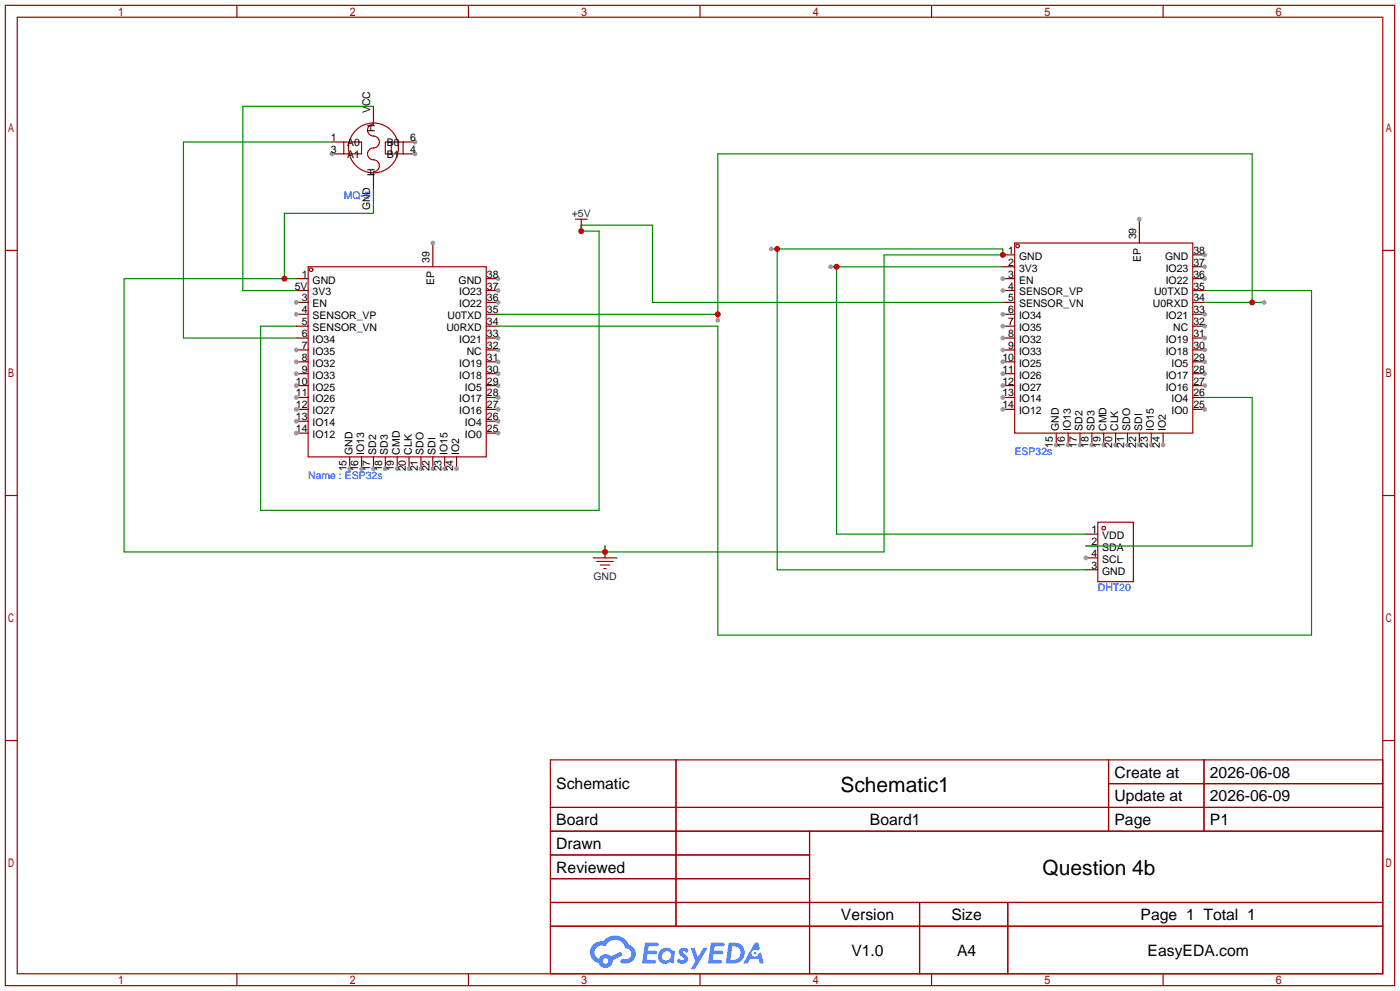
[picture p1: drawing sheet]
<svg xmlns="http://www.w3.org/2000/svg" width="299mm" height="212mm" viewBox="0 0 299 212" stroke-linecap="round" stroke-linejoin="round" font-family="sans-serif">
<g fill="none" stroke="#a10000" stroke-width=".25">
<path d="M1.1 1.1h297.2v209.6h-297.2zM3.7 3.7h292.1v204.5h-292.1zM50.7 1.1v2.6M100.2 1.1v2.6M149.7 1.1v2.6M199.3 1.1v2.6M248.8 1.1v2.6M1.1 53.5h2.6M295.8 53.5h2.5M1.1 105.9h2.6M295.8 105.9h2.5M1.1 158.3h2.6"/>
<path d="M295.8 158.3h2.5M117.7 162.4h178.1v45.8h-178.1zM117.7 172.6h178.1M117.7 177.7h178.1M144.6 162.4v35.6M173.2 177.7v30.5M237.1 162.4v15.3M237.1 167.5h58.7M257.5 162.4v15.3M117.7 182.8h55.5M117.7 192.9h178.1M117.7 187.8h55.5"/>
<path d="M117.7 198h178.1M196.7 192.9v15.3M215.6 192.9v15.3M50.7 208.2v2.5M100.2 208.2v2.5M149.7 208.2v2.5M199.3 208.2v2.5M248.8 208.2v2.5"/>
</g>
<g fill="#5487ff">
<path d="M145.5 202.8a1.3 1.3 0 0 1 1.8 .3l-.4 .6a.54 .54 0 0 0-.9-.2l.1 .2a1.28 1.28 0 0 1 .8 2 1.53 1.53 0 0 1-2.2-.3l.5-.6 .8 .5a.31 .31 0 0 0 .4-.3 .31 .31 0 0 0-.3-.3 1.12 1.12 0 0 1-.6-1.9z"/>
<path d="M147.7 202.7h.9l.7 1.9 1.1-1.9h.9l-2.7 4.5h-.9l1-1.7z"/>
<path d="M138 201.5h1.6a1.31 1.31 0 0 1 1.2 .2 .4 .4 0 0 1-.3 .6h-1.8l-.1 .9h1.6a.4 .4 0 0 1 .4 .4 .4 .4 0 0 1-.4 .4h-1.7l-.2 1.2h1.4a.46 .46 0 0 1 .5 .1 .46 .46 0 0 1 .1 .5l-.3 .2h-2.7z"/>
<path d="M152.1 201.5h1.6a1.32 1.32 0 0 1 1.3 .2 .39 .39 0 0 1-.4 .6h-1.7l-.2 .9h1.7a.4 .4 0 0 1 .3 .4 .4 .4 0 0 1-.4 .4h-1.7l-.2 1.2h1.4a.46 .46 0 0 1 .5 .1 .46 .46 0 0 1 .1 .5l-.3 .2h-2.7z"/>
<path d="M161.5 201.5h.7l.4 1.3-.7 .4a.75 .75 0 0 0-1.1 .3 .75 .75 0 0 0 .5 1 .75 .75 0 0 0 .9-.6l.6-.3 .6 2.4h-.9l-.2-1h-1.9l-.5 1h-.9z"/>
<path d="M155.9 201.5l-.7 4.5h1.5a2.27 2.27 0 0 0 2.6-2.3 2.27 2.27 0 0 0-2.7-2.2zM156.6 202.3a1.5 1.5 0 0 1 1.8 1.5 1.5 1.5 0 0 1-1.9 1.4h-.3z"/>
<path d="M141.3 203.1a1.6 1.6 0 0 0-.3 2.3 1.6 1.6 0 0 0 2.3 .2l.8 .4 .3-2.5-.2-.3h-.4a1.58 1.58 0 0 0-2.5-.1zM141.9 203.6a.98 .98 0 0 1 1.6 .5 .98 .98 0 0 1-1.1 1.2 .94 .94 0 0 1-.8-.6 .94 .94 0 0 1 .3-1.1z"/>
<path d="M126.9 201.9a2.37 2.37 0 0 0 1.2 4 1.54 1.54 0 0 0 1.7 1 1.54 1.54 0 0 0 1.3-1.6l2.1-1.1-.5-.8-2 1.1a1.57 1.57 0 0 0-2.6 .4 1.5 1.5 0 0 1-.8-2.1 1.5 1.5 0 0 1 2.2-.5 2.23 2.23 0 0 1 2.3-1.4 2.23 2.23 0 0 1 2 1.8 1.16 1.16 0 0 1 1.2 1.1 1.16 1.16 0 0 1-1 1.3h-.7a.47 .47 0 0 0-.6 .3 .47 .47 0 0 0 .4 .6 2.17 2.17 0 0 0 2.5-1 2.17 2.17 0 0 0-.3-2.7l-.8-.4a3.2 3.2 0 0 0-5.4-.7l-1.2 .1zM129 205.4a.58 .58 0 0 1 1.1 0 .58 .58 0 0 1-1.1 0z"/>
<circle cx="161.5" cy="203.8" r=".28"/>
</g>
<path d="M65.9 57h38.1v40.7h-38.1z" fill="none" stroke="#a10000" stroke-width=".25"/>
<path d="M63.4 59.6h2.5M63.4 62.1h2.5M63.4 64.6h2.5" fill="none" stroke="#870000" stroke-width=".25"/>
<circle cx="63.4" cy="64.6" r=".51" fill="#999"/>
<path d="M63.4 67.2h2.5" fill="none" stroke="#870000" stroke-width=".25"/>
<circle cx="63.4" cy="67.2" r=".51" fill="#999"/>
<path d="M63.4 69.7h2.5M63.4 72.3h2.5M63.4 74.8h2.5" fill="none" stroke="#870000" stroke-width=".25"/>
<circle cx="63.4" cy="74.8" r=".51" fill="#999"/>
<path d="M63.4 77.3h2.5" fill="none" stroke="#870000" stroke-width=".25"/>
<circle cx="63.4" cy="77.3" r=".51" fill="#999"/>
<path d="M63.4 79.9h2.5" fill="none" stroke="#870000" stroke-width=".25"/>
<circle cx="63.4" cy="79.9" r=".51" fill="#999"/>
<path d="M63.4 82.4h2.5" fill="none" stroke="#870000" stroke-width=".25"/>
<circle cx="63.4" cy="82.4" r=".51" fill="#999"/>
<path d="M63.4 85h2.5" fill="none" stroke="#870000" stroke-width=".25"/>
<circle cx="63.4" cy="85" r=".51" fill="#999"/>
<path d="M63.4 87.5h2.5" fill="none" stroke="#870000" stroke-width=".25"/>
<circle cx="63.4" cy="87.5" r=".51" fill="#999"/>
<path d="M63.4 90h2.5" fill="none" stroke="#870000" stroke-width=".25"/>
<circle cx="63.4" cy="90" r=".51" fill="#999"/>
<path d="M63.4 92.6h2.5" fill="none" stroke="#870000" stroke-width=".25"/>
<circle cx="63.4" cy="92.6" r=".51" fill="#999"/>
<path d="M74.8 97.7v2.5" fill="none" stroke="#870000" stroke-width=".25"/>
<circle cx="74.8" cy="100.2" r=".51" fill="#999"/>
<path d="M77.3 97.7v2.5" fill="none" stroke="#870000" stroke-width=".25"/>
<circle cx="77.3" cy="100.2" r=".51" fill="#999"/>
<path d="M79.9 97.7v2.5" fill="none" stroke="#870000" stroke-width=".25"/>
<circle cx="79.9" cy="100.2" r=".51" fill="#999"/>
<path d="M82.4 97.7v2.5" fill="none" stroke="#870000" stroke-width=".25"/>
<circle cx="82.4" cy="100.2" r=".51" fill="#999"/>
<path d="M85 97.7v2.5" fill="none" stroke="#870000" stroke-width=".25"/>
<circle cx="85" cy="100.2" r=".51" fill="#999"/>
<path d="M87.5 97.7v2.5" fill="none" stroke="#870000" stroke-width=".25"/>
<circle cx="87.5" cy="100.2" r=".51" fill="#999"/>
<path d="M90 97.7v2.5" fill="none" stroke="#870000" stroke-width=".25"/>
<circle cx="90" cy="100.2" r=".51" fill="#999"/>
<path d="M92.6 97.7v2.5" fill="none" stroke="#870000" stroke-width=".25"/>
<circle cx="92.6" cy="100.2" r=".51" fill="#999"/>
<path d="M95.1 97.7v2.5" fill="none" stroke="#870000" stroke-width=".25"/>
<circle cx="95.1" cy="100.2" r=".51" fill="#999"/>
<path d="M97.7 97.7v2.5" fill="none" stroke="#870000" stroke-width=".25"/>
<circle cx="97.7" cy="100.2" r=".51" fill="#999"/>
<path d="M104 92.6h2.6" fill="none" stroke="#870000" stroke-width=".25"/>
<circle cx="106.6" cy="92.6" r=".51" fill="#999"/>
<path d="M104 90h2.6" fill="none" stroke="#870000" stroke-width=".25"/>
<circle cx="106.6" cy="90" r=".51" fill="#999"/>
<path d="M104 87.5h2.6" fill="none" stroke="#870000" stroke-width=".25"/>
<circle cx="106.6" cy="87.5" r=".51" fill="#999"/>
<path d="M104 85h2.6" fill="none" stroke="#870000" stroke-width=".25"/>
<circle cx="106.6" cy="85" r=".51" fill="#999"/>
<path d="M104 82.4h2.6" fill="none" stroke="#870000" stroke-width=".25"/>
<circle cx="106.6" cy="82.4" r=".51" fill="#999"/>
<path d="M104 79.9h2.6" fill="none" stroke="#870000" stroke-width=".25"/>
<circle cx="106.6" cy="79.9" r=".51" fill="#999"/>
<path d="M104 77.3h2.6" fill="none" stroke="#870000" stroke-width=".25"/>
<circle cx="106.6" cy="77.3" r=".51" fill="#999"/>
<path d="M104 74.8h2.6" fill="none" stroke="#870000" stroke-width=".25"/>
<circle cx="106.6" cy="74.8" r=".51" fill="#999"/>
<path d="M104 72.3h2.6" fill="none" stroke="#870000" stroke-width=".25"/>
<circle cx="106.6" cy="72.3" r=".51" fill="#999"/>
<path d="M104 69.7h2.6M104 67.2h2.6M104 64.6h2.6" fill="none" stroke="#870000" stroke-width=".25"/>
<circle cx="106.6" cy="64.6" r=".51" fill="#999"/>
<path d="M104 62.1h2.6" fill="none" stroke="#870000" stroke-width=".25"/>
<circle cx="106.6" cy="62.1" r=".51" fill="#999"/>
<path d="M104 59.6h2.6" fill="none" stroke="#870000" stroke-width=".25"/>
<circle cx="106.6" cy="59.6" r=".51" fill="#999"/>
<path d="M92.6 51.9v5.1" fill="none" stroke="#870000" stroke-width=".25"/>
<circle cx="92.6" cy="51.9" r=".51" fill="#999"/>
<g fill="none" stroke="#a10000" stroke-width=".25">
<path d="M217 51.9h38.1v40.7h-38.1z"/>
<circle cx="66.5" cy="57.7" r=".38"/>
</g>
<path d="M214.5 54.5h2.5M214.5 57h2.5M214.5 59.6h2.5" fill="none" stroke="#870000" stroke-width=".25"/>
<circle cx="214.5" cy="59.6" r=".51" fill="#999"/>
<path d="M214.5 62.1h2.5" fill="none" stroke="#870000" stroke-width=".25"/>
<circle cx="214.5" cy="62.1" r=".51" fill="#999"/>
<path d="M214.5 64.6h2.5M214.5 67.2h2.5" fill="none" stroke="#870000" stroke-width=".25"/>
<circle cx="214.5" cy="67.2" r=".51" fill="#999"/>
<path d="M214.5 69.7h2.5" fill="none" stroke="#870000" stroke-width=".25"/>
<circle cx="214.5" cy="69.7" r=".51" fill="#999"/>
<path d="M214.5 72.3h2.5" fill="none" stroke="#870000" stroke-width=".25"/>
<circle cx="214.5" cy="72.3" r=".51" fill="#999"/>
<path d="M214.5 74.8h2.5" fill="none" stroke="#870000" stroke-width=".25"/>
<circle cx="214.5" cy="74.8" r=".51" fill="#999"/>
<path d="M214.5 77.3h2.5" fill="none" stroke="#870000" stroke-width=".25"/>
<circle cx="214.5" cy="77.3" r=".51" fill="#999"/>
<path d="M214.5 79.9h2.5" fill="none" stroke="#870000" stroke-width=".25"/>
<circle cx="214.5" cy="79.9" r=".51" fill="#999"/>
<path d="M214.5 82.4h2.5" fill="none" stroke="#870000" stroke-width=".25"/>
<circle cx="214.5" cy="82.4" r=".51" fill="#999"/>
<path d="M214.5 85h2.5" fill="none" stroke="#870000" stroke-width=".25"/>
<circle cx="214.5" cy="85" r=".51" fill="#999"/>
<path d="M214.5 87.5h2.5" fill="none" stroke="#870000" stroke-width=".25"/>
<circle cx="214.5" cy="87.5" r=".51" fill="#999"/>
<path d="M225.9 92.6v2.5" fill="none" stroke="#870000" stroke-width=".25"/>
<circle cx="225.9" cy="95.1" r=".51" fill="#999"/>
<path d="M228.5 92.6v2.5" fill="none" stroke="#870000" stroke-width=".25"/>
<circle cx="228.5" cy="95.1" r=".51" fill="#999"/>
<path d="M231 92.6v2.5" fill="none" stroke="#870000" stroke-width=".25"/>
<circle cx="231" cy="95.1" r=".51" fill="#999"/>
<path d="M233.6 92.6v2.5" fill="none" stroke="#870000" stroke-width=".25"/>
<circle cx="233.6" cy="95.1" r=".51" fill="#999"/>
<path d="M236.1 92.6v2.5" fill="none" stroke="#870000" stroke-width=".25"/>
<circle cx="236.1" cy="95.1" r=".51" fill="#999"/>
<path d="M238.6 92.6v2.5" fill="none" stroke="#870000" stroke-width=".25"/>
<circle cx="238.6" cy="95.1" r=".51" fill="#999"/>
<path d="M241.2 92.6v2.5" fill="none" stroke="#870000" stroke-width=".25"/>
<circle cx="241.2" cy="95.1" r=".51" fill="#999"/>
<path d="M243.7 92.6v2.5" fill="none" stroke="#870000" stroke-width=".25"/>
<circle cx="243.7" cy="95.1" r=".51" fill="#999"/>
<path d="M246.3 92.6v2.5" fill="none" stroke="#870000" stroke-width=".25"/>
<circle cx="246.3" cy="95.1" r=".51" fill="#999"/>
<path d="M248.8 92.6v2.5" fill="none" stroke="#870000" stroke-width=".25"/>
<circle cx="248.8" cy="95.1" r=".51" fill="#999"/>
<path d="M255.1 87.5h2.6" fill="none" stroke="#870000" stroke-width=".25"/>
<circle cx="257.7" cy="87.5" r=".51" fill="#999"/>
<path d="M255.1 85h2.6M255.1 82.4h2.6" fill="none" stroke="#870000" stroke-width=".25"/>
<circle cx="257.7" cy="82.4" r=".51" fill="#999"/>
<path d="M255.1 79.9h2.6" fill="none" stroke="#870000" stroke-width=".25"/>
<circle cx="257.7" cy="79.9" r=".51" fill="#999"/>
<path d="M255.1 77.3h2.6" fill="none" stroke="#870000" stroke-width=".25"/>
<circle cx="257.7" cy="77.3" r=".51" fill="#999"/>
<path d="M255.1 74.8h2.6" fill="none" stroke="#870000" stroke-width=".25"/>
<circle cx="257.7" cy="74.8" r=".51" fill="#999"/>
<path d="M255.1 72.3h2.6" fill="none" stroke="#870000" stroke-width=".25"/>
<circle cx="257.7" cy="72.3" r=".51" fill="#999"/>
<path d="M255.1 69.7h2.6" fill="none" stroke="#870000" stroke-width=".25"/>
<circle cx="257.7" cy="69.7" r=".51" fill="#999"/>
<path d="M255.1 67.2h2.6" fill="none" stroke="#870000" stroke-width=".25"/>
<circle cx="257.7" cy="67.2" r=".51" fill="#999"/>
<path d="M255.1 59.6h2.6M255.1 64.6h2.6M255.1 62.1h2.6" fill="none" stroke="#870000" stroke-width=".25"/>
<circle cx="257.7" cy="59.6" r=".51" fill="#999"/>
<path d="M255.1 57h2.6" fill="none" stroke="#870000" stroke-width=".25"/>
<circle cx="257.7" cy="57" r=".51" fill="#999"/>
<path d="M255.1 54.5h2.6" fill="none" stroke="#870000" stroke-width=".25"/>
<circle cx="257.7" cy="54.5" r=".51" fill="#999"/>
<path d="M243.7 46.9v5" fill="none" stroke="#870000" stroke-width=".25"/>
<circle cx="243.7" cy="46.9" r=".51" fill="#999"/>
<g fill="none" stroke="#a10000" stroke-width=".25">
<path d="M73.5 30.4h3.8v2.5h-3.8zM79.9 25.3v1.2a1.27 1.27 0 0 0-1.3 1.3 1.27 1.27 0 0 0 1.3 1.3 1.27 1.27 0 0 1 1.3 1.3 1.27 1.27 0 0 1-1.3 1.2 1.27 1.27 0 0 0-1.3 1.3 1.27 1.27 0 0 0 1.3 1.3 1.27 1.27 0 0 1 1.3 1.2 1.27 1.27 0 0 1-1.3 1.3v1.3M82.4 30.4h3.8v2.5h-3.8zM83.7 30.4v2.5"/>
<circle cx="79.9" cy="31.6" r="5.3"/>
<circle cx="217.7" cy="52.6" r=".38"/>
</g>
<path d="M71 30.4h2.5M79.9 22.7v2.6M79.9 38v2.5M86.2 30.4h2.6" fill="none" stroke="#870000" stroke-width=".25"/>
<circle cx="88.8" cy="30.4" r=".51" fill="#999"/>
<path d="M71 32.9h2.5" fill="none" stroke="#870000" stroke-width=".25"/>
<circle cx="71" cy="32.9" r=".51" fill="#999"/>
<path d="M86.2 32.9h2.6" fill="none" stroke="#870000" stroke-width=".25"/>
<circle cx="88.8" cy="32.9" r=".51" fill="#999"/>
<g fill="none" stroke="#a10000" stroke-width=".25">
<path d="M234.8 111.6h7.6v12.7h-7.6z"/>
<circle cx="236.1" cy="112.9" r=".38"/>
</g>
<path d="M232.3 114.2h2.5M232.3 116.7h2.5M232.3 119.3h2.5M232.3 121.8h2.5" fill="none" stroke="#870000" stroke-width=".25"/>
<circle cx="232.3" cy="119.3" r=".51" fill="#999"/>
<path d="M124.3 48.1v1.3M129.4 116.7v2.6" fill="none" stroke="#870000" stroke-width=".25"/>
<path d="M123.1 46.9h2.5M124.3 46.9v1.2M126.9 119.3h5.1M127.6 120h3.6M128.4 120.8h2M129.2 121.5h.5" fill="none" stroke="#a10000" stroke-width=".25"/>
<path d="M177.7 57h36.8M178.9 57v57.2h53.4" fill="none" stroke="#008700" stroke-width=".25"/>
<circle cx="178.9" cy="57" r=".63" fill="#c00"/>
<circle cx="177.7" cy="57" r=".51" fill="#999"/>
<path d="M79.9 40.5v5.1h-19.1v14M165 53.2h49.5v1.3h-25.4v63.5h-162.6v-58.4h36.9M166.2 53.2v68.6h66.1M129.4 116.7v1.3" fill="none" stroke="#008700" stroke-width=".25"/>
<g fill="#c00">
<circle cx="214.5" cy="54.5" r=".63"/>
<circle cx="166.2" cy="53.2" r=".63"/>
<circle cx="129.4" cy="118" r=".63"/>
<circle cx="60.8" cy="59.6" r=".63"/>
</g>
<circle cx="165" cy="53.2" r=".51" fill="#999"/>
<path d="M71 30.4h-31.8v41.9h24.2M79.9 22.7h-28v39.4h11.5M106.6 67.2h46.9M257.7 64.6h12.7M267.8 64.6v-31.7h-114.3v35.6M257.7 85h10.1v31.7h-35.5" fill="none" stroke="#008700" stroke-width=".25"/>
<g fill="#c00">
<circle cx="267.8" cy="64.6" r=".63"/>
<circle cx="153.5" cy="67.2" r=".63"/>
</g>
<g fill="#999">
<circle cx="270.4" cy="64.6" r=".51"/>
<circle cx="153.5" cy="68.5" r=".51"/>
</g>
<path d="M214.5 64.6h-74.9v-16.5h-15.3v1.3h3.8v59.7h-72.3v-39.4h7.6M257.7 62.1h22.8v73.7h-127v-66.1h-46.9" fill="none" stroke="#008700" stroke-width=".25"/>
<circle cx="124.3" cy="49.4" r=".63" fill="#c00"/>
<g font-size="4.5">
<text x="179.8" y="169.3">Schematic1</text>
<text x="223" y="187.1">Question 4b</text>
</g>
<g font-size="3.4">
<text x="238.4" y="166.2">Create at</text>
<text x="258.8" y="166.2">2026-06-08</text>
<text x="119" y="168.7">Schematic</text>
<text x="238.4" y="171.3">Update at</text>
<text x="258.8" y="171.3">2026-06-09</text>
<text x="119" y="176.4">Board</text>
<text x="186.1" y="176.4">Board1</text>
<text x="238.4" y="176.4">Page</text>
<text x="258.8" y="176.4">P1</text>
<text x="119" y="181.4">Drawn</text>
<text x="119" y="186.5">Reviewed</text>
<text x="179.9" y="196.7">Version</text>
<text x="203.5" y="196.7">Size</text>
<text x="244" y="196.7">Page 1 Total 1</text>
<text x="182.1" y="204.3">V1.0</text>
<text x="204.7" y="204.3">A4</text>
<text x="245.5" y="204.3">EasyEDA.com</text>
</g>
<g font-size="2.2">
<text x="79.2" y="24.2" transform="rotate(-90 79.2 24.2)">VCC</text>
<text x="80.2" y="28.1" transform="rotate(-90 80.2 28.1)">H</text>
<text x="70.8" y="30.1">1</text>
<text x="70.8" y="32.7">3</text>
<text x="74.3" y="31.2">A0</text>
<text x="74.3" y="33.7">A1</text>
<text x="82.7" y="31.2">B0</text>
<text x="82.7" y="33.7">B1</text>
<text x="87.8" y="30.1">6</text>
<text x="87.8" y="32.7">4</text>
<text x="80.2" y="37.7" transform="rotate(-90 80.2 37.7)">H</text>
<text x="79.2" y="45" transform="rotate(-90 79.2 45)">GND</text>
<text x="243" y="51.2" transform="rotate(-90 243 51.2)">39</text>
<text x="64.5" y="59.3">1</text>
<text x="91.9" y="56.2" transform="rotate(-90 91.9 56.2)">39</text>
<text x="104.1" y="59.3">38</text>
<text x="215.7" y="54.3">1</text>
<text x="215.7" y="56.8">2</text>
<text x="215.7" y="59.3">3</text>
<text x="218" y="55.5">GND</text>
<text x="218" y="58.1">3V3</text>
<text x="244" y="55.9" transform="rotate(-90 244 55.9)">EP</text>
<text x="249.2" y="55.5">GND</text>
<text x="249.3" y="58.1">IO23</text>
<text x="255.3" y="59.3">36</text>
<text x="255.3" y="56.8">37</text>
<text x="255.3" y="54.3">38</text>
<text x="63" y="61.9">5V</text>
<text x="64.5" y="64.4">3</text>
<text x="66.9" y="60.6">GND</text>
<text x="66.9" y="63.2">3V3</text>
<text x="66.9" y="65.7">EN</text>
<text x="92.9" y="61" transform="rotate(-90 92.9 61)">EP</text>
<text x="98.1" y="60.6">GND</text>
<text x="98.2" y="65.7">IO22</text>
<text x="98.2" y="63.2">IO23</text>
<text x="104.1" y="64.4">36</text>
<text x="104.1" y="61.9">37</text>
<text x="215.7" y="61.9">4</text>
<text x="215.7" y="64.4">5</text>
<text x="218" y="60.6">EN</text>
<text x="218" y="63.2">SENSOR_VP</text>
<text x="218" y="65.7">SENSOR_VN</text>
<text x="246.6" y="65.7">U0RXD</text>
<text x="246.9" y="63.2">U0TXD</text>
<text x="249.3" y="60.6">IO22</text>
<text x="255.3" y="64.4">34</text>
<text x="255.3" y="61.9">35</text>
<text x="64.5" y="67">4</text>
<text x="64.5" y="69.5">5</text>
<text x="66.9" y="68.2">SENSOR_VP</text>
<text x="66.9" y="70.8">SENSOR_VN</text>
<text x="95.5" y="70.8">U0RXD</text>
<text x="95.7" y="68.2">U0TXD</text>
<text x="104.1" y="69.5">34</text>
<text x="104.1" y="67">35</text>
<text x="215.7" y="67">6</text>
<text x="215.7" y="69.5">7</text>
<text x="218" y="68.2">IO34</text>
<text x="218" y="70.8">IO35</text>
<text x="249.3" y="68.2">IO21</text>
<text x="251" y="70.8">NC</text>
<text x="255.3" y="69.5">32</text>
<text x="255.3" y="67">33</text>
<text x="64.5" y="72">6</text>
<text x="64.5" y="74.6">7</text>
<text x="64.5" y="77.1">8</text>
<text x="66.9" y="73.3">IO34</text>
<text x="66.9" y="75.9">IO35</text>
<text x="98.2" y="73.3">IO21</text>
<text x="99.8" y="75.9">NC</text>
<text x="104.1" y="77.1">31</text>
<text x="104.1" y="74.6">32</text>
<text x="104.1" y="72">33</text>
<text x="214.4" y="77.1">10</text>
<text x="215.7" y="72">8</text>
<text x="215.7" y="74.6">9</text>
<text x="218" y="73.3">IO32</text>
<text x="218" y="75.9">IO33</text>
<text x="249.3" y="75.9">IO18</text>
<text x="249.3" y="73.3">IO19</text>
<text x="255.3" y="77.1">29</text>
<text x="255.3" y="74.6">30</text>
<text x="255.3" y="72">31</text>
<text x="63.3" y="82.2">10</text>
<text x="64.5" y="79.7">9</text>
<text x="66.9" y="78.4">IO32</text>
<text x="66.9" y="80.9">IO33</text>
<text x="66.9" y="83.5">IO25</text>
<text x="98.2" y="80.9">IO18</text>
<text x="98.2" y="78.4">IO19</text>
<text x="99.5" y="83.5">IO5</text>
<text x="104.1" y="82.2">29</text>
<text x="104.1" y="79.7">30</text>
<text x="214.4" y="79.7">11</text>
<text x="214.4" y="82.2">12</text>
<text x="218" y="78.4">IO25</text>
<text x="218" y="80.9">IO26</text>
<text x="218" y="83.5">IO27</text>
<text x="249.3" y="83.5">IO16</text>
<text x="249.3" y="80.9">IO17</text>
<text x="250.6" y="78.4">IO5</text>
<text x="255.3" y="82.2">27</text>
<text x="255.3" y="79.7">28</text>
<text x="63.3" y="84.7">11</text>
<text x="63.3" y="87.3">12</text>
<text x="63.3" y="89.8">13</text>
<text x="66.9" y="86">IO26</text>
<text x="66.9" y="88.6">IO27</text>
<text x="98.2" y="88.6">IO16</text>
<text x="98.2" y="86">IO17</text>
<text x="104.1" y="89.8">26</text>
<text x="104.1" y="87.3">27</text>
<text x="104.1" y="84.7">28</text>
<text x="214.4" y="84.7">13</text>
<text x="214.4" y="87.3">14</text>
<text x="218" y="86">IO14</text>
<text x="218" y="88.6">IO12</text>
<text x="250.6" y="88.6">IO0</text>
<text x="250.6" y="86">IO4</text>
<text x="255.3" y="87.3">25</text>
<text x="255.3" y="84.7">26</text>
<text x="63.3" y="92.4">14</text>
<text x="66.9" y="91.1">IO14</text>
<text x="66.9" y="93.6">IO12</text>
<text x="99.5" y="93.6">IO0</text>
<text x="99.5" y="91.1">IO4</text>
<text x="104.1" y="92.4">25</text>
<text x="225.2" y="95.7" transform="rotate(-90 225.2 95.7)">15</text>
<text x="226.5" y="92.1" transform="rotate(-90 226.5 92.1)">GND</text>
<text x="227.8" y="95.7" transform="rotate(-90 227.8 95.7)">16</text>
<text x="229" y="92.1" transform="rotate(-90 229 92.1)">IO13</text>
<text x="230.3" y="95.7" transform="rotate(-90 230.3 95.7)">17</text>
<text x="231.6" y="92.1" transform="rotate(-90 231.6 92.1)">SD2</text>
<text x="232.9" y="95.7" transform="rotate(-90 232.9 95.7)">18</text>
<text x="234.1" y="92.1" transform="rotate(-90 234.1 92.1)">SD3</text>
<text x="235.4" y="95.7" transform="rotate(-90 235.4 95.7)">19</text>
<text x="236.7" y="92.1" transform="rotate(-90 236.7 92.1)">CMD</text>
<text x="237.9" y="95.7" transform="rotate(-90 237.9 95.7)">20</text>
<text x="239.2" y="92.1" transform="rotate(-90 239.2 92.1)">CLK</text>
<text x="240.5" y="95.7" transform="rotate(-90 240.5 95.7)">21</text>
<text x="241.7" y="92.1" transform="rotate(-90 241.7 92.1)">SDO</text>
<text x="243" y="95.7" transform="rotate(-90 243 95.7)">22</text>
<text x="244.3" y="92.1" transform="rotate(-90 244.3 92.1)">SDI</text>
<text x="245.6" y="95.7" transform="rotate(-90 245.6 95.7)">23</text>
<text x="246.8" y="92.1" transform="rotate(-90 246.8 92.1)">IO15</text>
<text x="248.1" y="95.7" transform="rotate(-90 248.1 95.7)">24</text>
<text x="249.4" y="92.1" transform="rotate(-90 249.4 92.1)">IO2</text>
<text x="74.1" y="100.8" transform="rotate(-90 74.1 100.8)">15</text>
<text x="75.4" y="97.2" transform="rotate(-90 75.4 97.2)">GND</text>
<text x="76.6" y="100.8" transform="rotate(-90 76.6 100.8)">16</text>
<text x="77.9" y="97.2" transform="rotate(-90 77.9 97.2)">IO13</text>
<text x="79.2" y="100.8" transform="rotate(-90 79.2 100.8)">17</text>
<text x="80.5" y="97.2" transform="rotate(-90 80.5 97.2)">SD2</text>
<text x="81.7" y="100.8" transform="rotate(-90 81.7 100.8)">18</text>
<text x="83" y="97.2" transform="rotate(-90 83 97.2)">SD3</text>
<text x="84.3" y="100.8" transform="rotate(-90 84.3 100.8)">19</text>
<text x="85.5" y="97.2" transform="rotate(-90 85.5 97.2)">CMD</text>
<text x="86.8" y="100.8" transform="rotate(-90 86.8 100.8)">20</text>
<text x="88.1" y="97.2" transform="rotate(-90 88.1 97.2)">CLK</text>
<text x="89.3" y="100.8" transform="rotate(-90 89.3 100.8)">21</text>
<text x="90.6" y="97.2" transform="rotate(-90 90.6 97.2)">SDO</text>
<text x="91.9" y="100.8" transform="rotate(-90 91.9 100.8)">22</text>
<text x="93.2" y="97.2" transform="rotate(-90 93.2 97.2)">SDI</text>
<text x="94.4" y="100.8" transform="rotate(-90 94.4 100.8)">23</text>
<text x="95.7" y="97.2" transform="rotate(-90 95.7 97.2)">IO15</text>
<text x="97" y="100.8" transform="rotate(-90 97 100.8)">24</text>
<text x="98.2" y="97.2" transform="rotate(-90 98.2 97.2)">IO2</text>
<text x="233.5" y="114">1</text>
<text x="233.5" y="116.5">2</text>
<text x="233.5" y="119">4</text>
<text x="235.8" y="115.2">VDD</text>
<text x="235.8" y="117.8">SDA</text>
<text x="233.5" y="121.6">3</text>
<text x="235.8" y="122.8">GND</text>
<text x="235.8" y="120.3">SCL</text>
</g>
<g font-size="2.2" fill="#00f">
<text x="73.5" y="42.6">MQ-5</text>
<text x="217" y="97.2">ESP32s</text>
<text x="65.9" y="102.3">Name : ESP32s</text>
<text x="234.8" y="126.4">DHT20</text>
</g>
<g font-size="2.2" fill="#000080">
<text x="122.3" y="46.4">+5V</text>
<text x="126.9" y="123.9">GND</text>
</g>
</svg>
